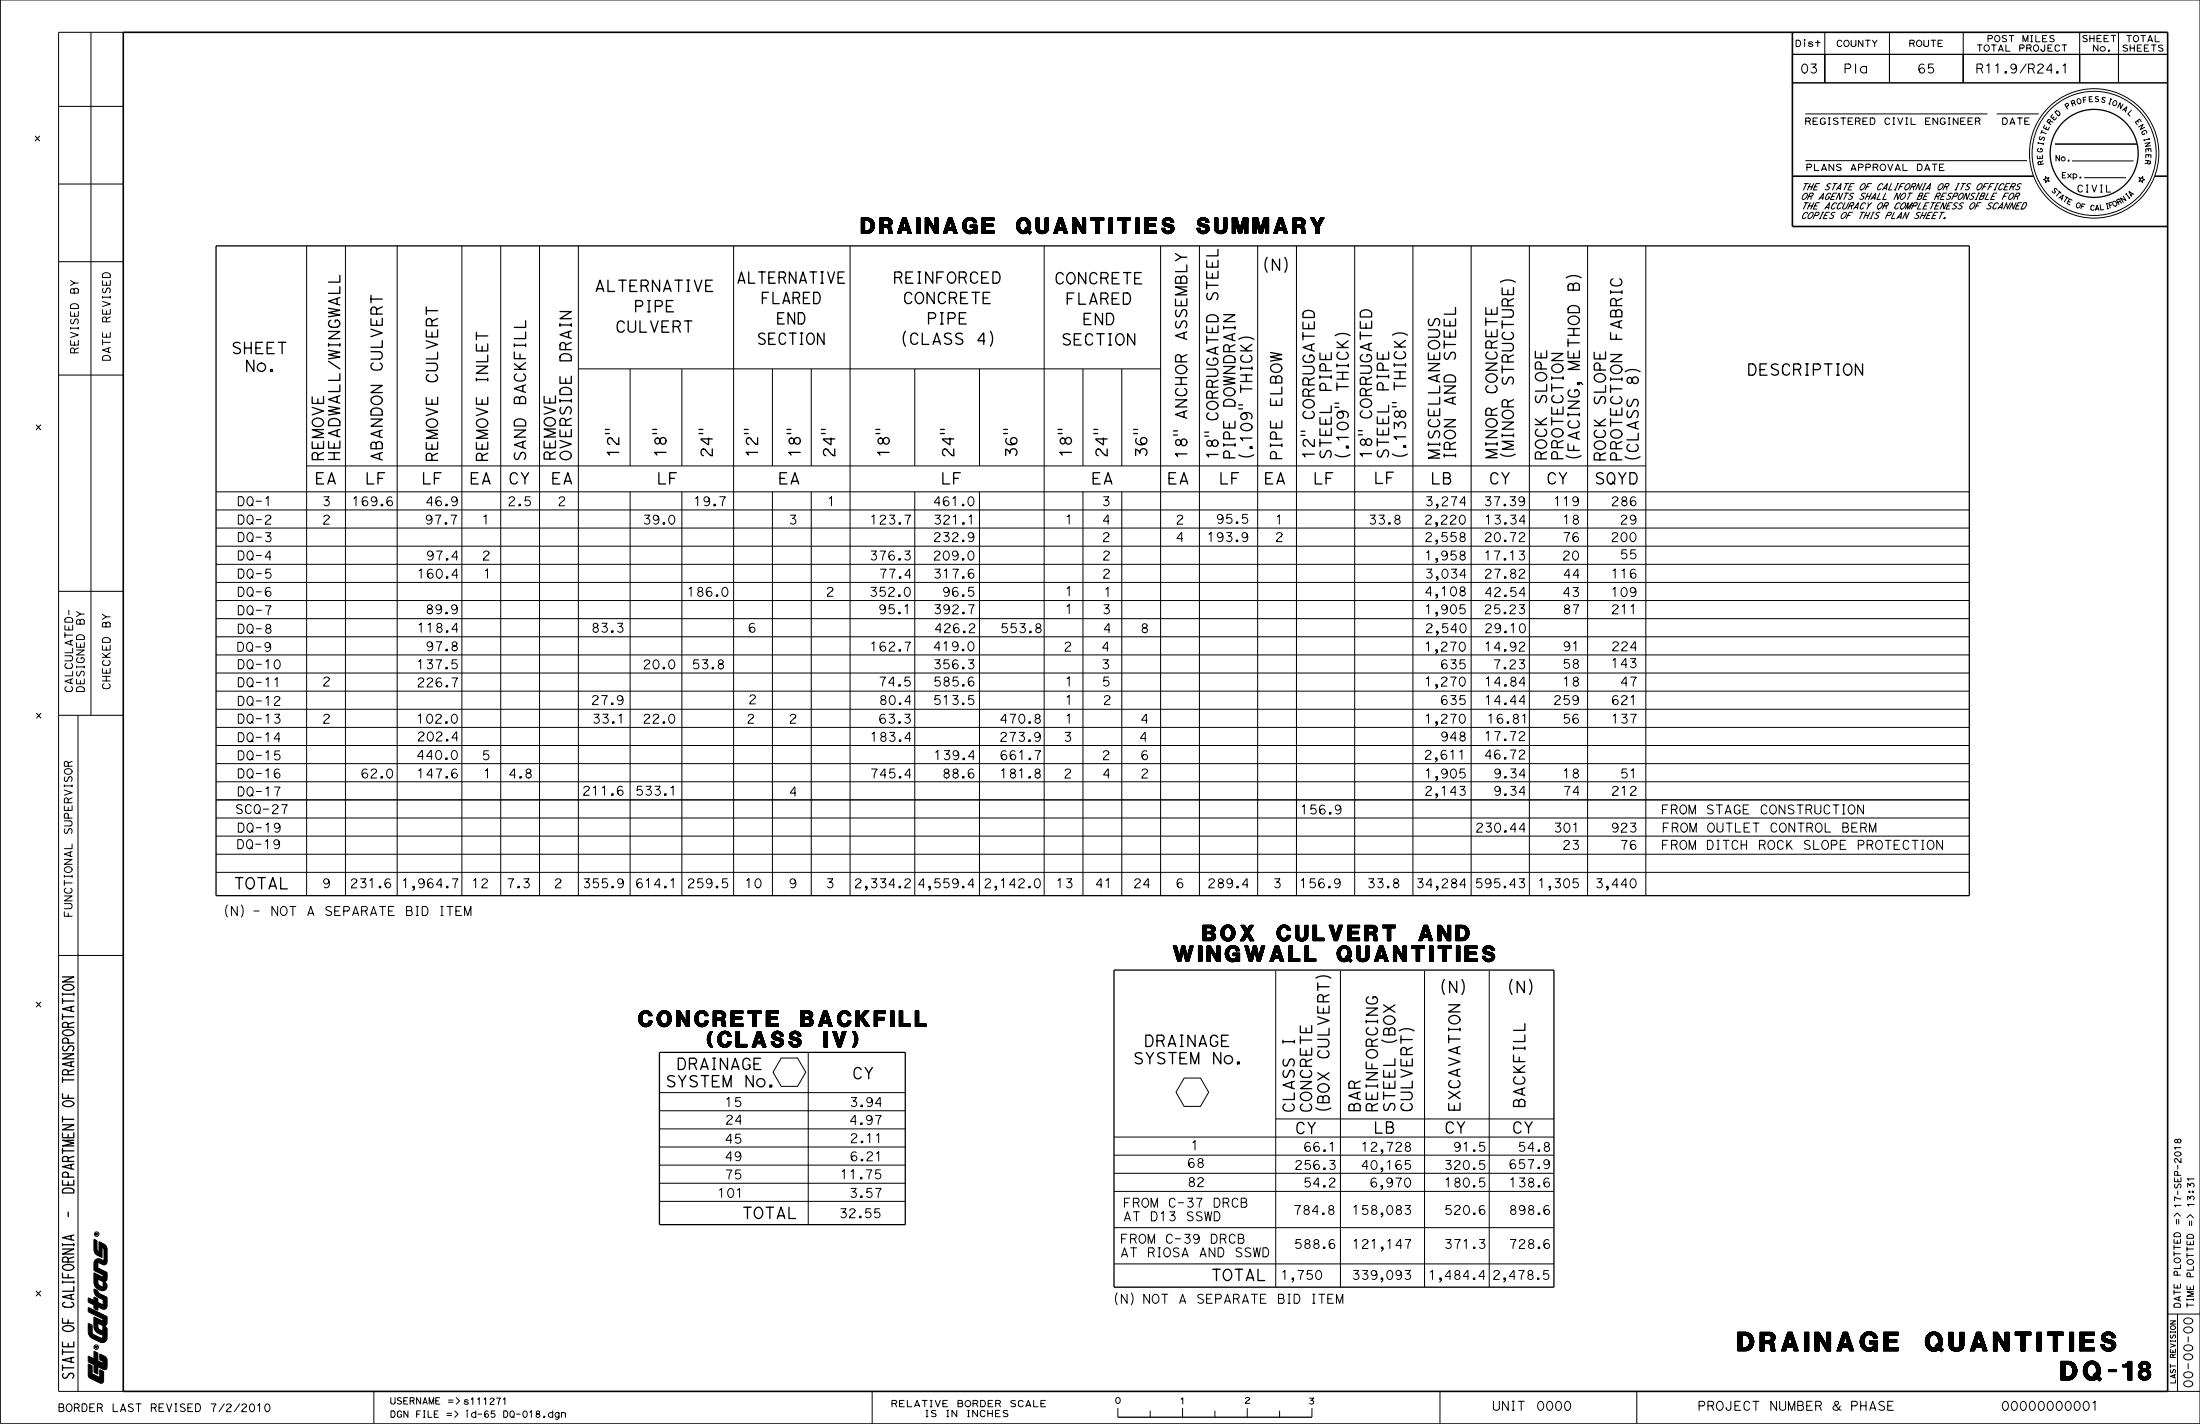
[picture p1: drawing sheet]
<svg xmlns="http://www.w3.org/2000/svg" width="432mm" height="279mm" viewBox="0 0 432 279" stroke-linecap="round" stroke-linejoin="round" font-family="sans-serif">
<g fill="none" stroke="#000" stroke-width=".25">
<path d="M42.4 48.2h344.1v127.5h-344.1zM248.7 50.5a2.77 2.77 0 0 0 0 2.9M251.1 50.8v2.3l-1.4-2.3v2.3M252.2 50.5a2.77 2.77 0 0 1 0 2.9M294.5 55.4a2.77 2.77 0 0 1 2.9 0M307.4 54.5a2.77 2.77 0 0 1 2.9 0M177.7 65a2.77 2.77 0 0 0 0 2.9M194.4 65a2.77 2.77 0 0 1 0 2.9M243.1 79.4h.8M243.1 66.6a2.85 2.85 0 0 1 3 0M262 79.1h.8M262 79.9h.8"/>
<path d="M262 65.8a2.77 2.77 0 0 1 3 0M273.3 79h.7M273.3 79.8h.7M273.3 65.7a2.77 2.77 0 0 1 2.9 0M319 72.9a2.77 2.77 0 0 1 2.9 0M118.8 84.3h.8M118.8 85.1h.8M128.1 84.3h.8M128.1 85.1h.8M137.2 84.3h.8M137.2 85.1h.8M146.1 84.3h.7"/>
<path d="M146.1 85.1h.7M154.5 84.3h.7M154.5 85.1h.7M161.2 84.3h.8M161.2 85.1h.8M171.9 84.3h.8M171.9 85.1h.8M184.6 84.3h.7M184.6 85.1h.7M197 84.3h.8M197 85.1h.8M207.7 84.3h.7"/>
<path d="M207.7 85.1h.7M214.7 84.3h.8M214.7 85.1h.8M222.5 84.3h.8M222.5 85.1h.8M230.3 84.6h.8M230.3 85.4h.8M236.5 84.8h.7M236.5 85.6h.7M240.2 87.3h2.2M240.2 87v.6M241.3 89.8v-.8a.56 .56 0 0 0-.6-.5 .56 .56 0 0 0-.5 .5v.8h2.2"/>
<path d="M241.3 86.1v-.9a.56 .56 0 0 0-.6-.5 .56 .56 0 0 0-.5 .5v.9h2.2M241.3 83.1v.9M242.4 87v.6M242.4 82.6v1.4h-2.2v-1.3M243.1 80.2h.8M243.1 89.2a2.85 2.85 0 0 0 3 0M255.4 84.6h.7M255.4 85.4h.7M262 89.2a2.77 2.77 0 0 0 3 0M266.6 84.5h.8M266.6 85.3h.8M273.3 89.1a2.77 2.77 0 0 0 2.9 0"/>
<path d="M294.5 89.1a2.77 2.77 0 0 0 2.9 0M297.1 86.6h-2.3l2.3 .8-2.3 .8h2.3M307.4 89.4a2.77 2.77 0 0 0 2.9 0M319 89.6a2.77 2.77 0 0 0 2.9 0M12.3 194.9v.4M12.3 195.9v1M12.3 199v1M12.3 199.5h2.2M12.3 196.4h2.2M12.3 195.1h2.2M12.3 191.7h2.2l-2.2 1h2.2M12.4 193.5l.2-.2a1.4 1.4 0 0 1 1.9 .4 1.37 1.37 0 0 1-2.2 .1z"/>
<path d="M13.9 197.6v.8M14.5 194.9v.4M14.5 197.4l-2.2 .6 2.2 .5M218.6 190.3h86.4v62.3h-86.4zM258.3 191.9a2.77 2.77 0 0 1 2.9 0M283.5 192.2a2.77 2.77 0 0 0 0 2.9M285.9 192.5v2.3l-1.4-2.3v2.3M287 192.2a2.77 2.77 0 0 1 0 2.9M296.8 192.2a2.77 2.77 0 0 0 0 2.9M299.2 192.5v2.3l-1.4-2.3v2.3M300.2 192.2a2.77 2.77 0 0 1 0 2.9M12.3 214.6v.9h2.2"/>
<path d="M12.3 211.4v1M12.3 219.1v1M12.3 219.6h2.2M12.3 211.9h2.2M12.3 206.8h2.2l-2.2 1h2.2M12.4 216.3l.2-.2a1.4 1.4 0 0 1 1.9 .5 1.37 1.37 0 0 1-2.2 0zM12.4 202.4l.2-.2a1.4 1.4 0 0 1 1.9 .4 1.37 1.37 0 0 1-2.2 .1zM12.4 205.3a.53 .53 0 0 0 .2 .9 .53 .53 0 0 0 .7-.5 .57 .57 0 0 1 .8-.5 .57 .57 0 0 1 .1 1M13.4 210.2a.61 .61 0 0 0-.6-.3 .61 .61 0 0 0-.5 .3v.7h2.2M13.4 200.9a.61 .61 0 0 0-.6-.3 .61 .61 0 0 0-.5 .3v.7h2.2M13.4 214.9v.6M13.4 204.6v-.6a.62 .62 0 0 0-.6-.3 .62 .62 0 0 0-.5 .3v.6h2.2"/>
<path d="M13.9 208.4v.8M14.5 208.3l-2.2 .5 2.2 .5M14.5 209.9l-1.1 .3v.7M14.5 200.6l-1.1 .3v.7M129.4 206.5h48.3v33.8h-48.3zM258.3 217.4a2.77 2.77 0 0 0 2.9 0M271.2 204.1a2.77 2.77 0 0 0 2.9 0M274.6 202.3a2.77 2.77 0 0 1 2.9 0M12.3 225.3v1M12.3 225.8h2.2M12.3 220.7h2.2l-2.2 1h2.2M12.3 233.4a1.65 1.65 0 0 1 2.2 .2v.5h-2.2z"/>
<path d="M13.4 227.2a.61 .61 0 0 0-.6-.3 .61 .61 0 0 0-.5 .3v.7h2.2M13.4 237.8v.9M13.4 222.6v.6M13.4 231.9v.6M13.4 231v-.7a.62 .62 0 0 0-.6-.3 .62 .62 0 0 0-.5 .3v.7h2.2M13.9 228.5v.8M14.5 231.5v1h-2.2v-.9M14.5 228.4l-2.2 .5 2.2 .5M14.5 222.3v.9h-2.2v-.9M14.5 226.9l-1.1 .3v.7M14.5 223.7h-2.2l2.2 .6-2.2 .5h2.2M12.3 258.7v.9h2.2"/>
<path d="M12.3 249.8v.9h2.2M12.3 244v.4M12.3 251.4v.4M12.3 251.6h2.2M12.3 244.2h2.2M12.3 245.1h2.2l-2.2 1h2.2M12.4 248.4l.2-.2a1.4 1.4 0 0 1 1.9 .5 1.37 1.37 0 0 1-2.2 0zM12.7 255.5a.5 .5 0 0 0-.4 .7 .5 .5 0 0 0 .7 .3 1.13 1.13 0 0 0 1.5-.5l-.2-.3-.2-.2M13.4 247a.61 .61 0 0 0-.6-.4 .61 .61 0 0 0-.5 .4v.6h2.2M13.4 250.1v.6M13.4 259v.6M13.9 242.5v.7"/>
<path d="M13.9 254.1v.7M14.5 252.4v1h-2.2M14.5 244v.4M14.5 251.4v.4M14.5 253.9l-2.2 .6 2.2 .5M14.5 242.3l-2.2 .5 2.2 .6M14.5 246.6l-1.1 .4v.6M12.3 264.8v1M12.3 267.9v1M12.3 268.4h2.2M12.3 265.3h2.2M12.4 260.4l.2-.2a1.4 1.4 0 0 1 1.9 .5 1.37 1.37 0 0 1-2.2 0z"/>
<path d="M12.4 269.5a.53 .53 0 0 0 .2 .9 .53 .53 0 0 0 .7-.5 .57 .57 0 0 1 .8-.5 .57 .57 0 0 1 .1 1M13.4 263.6v.6M13.9 266.4v.8M14.5 266.3l-2.2 .5 2.2 .5M14.5 263.3v.9h-2.2v-.9M17.4 266.3v.8M17.4 267.8v2M18 268.1v1.6M18.6 265.3v3.9M19.1 265.6v3.8M19.7 265.9v.8M19.7 268.9v1.6"/>
<path d="M20.8 266.8l-.1 1.5M219.4 278.1h38.1"/>
<circle cx="411" cy="30.1" r="8.6"/>
</g>
<g fill="none" stroke="#000" stroke-width=".2">
<path d="M.1 0h431.7v279.3h-431.7zM17.9 6.3v134M24.2 6.3h-12.7v266.7h12.7M354.2 8.2v.9M358.2 6.3v10M370.9 6.3v10M385.3 6.3v10M408.2 6.3v10M415.8 6.3v10M425.4 10.7h-73.6v5.6h73.7M11.5 20.9h12.7M11.5 36.1h12.7"/>
<path d="M354.3 22.4h35.8M354.3 31.5h43.5M391.9 22.4h8.2M401.5 34.6l.2 .4 .5-.2-.3 .4 .3 .4-.4-.1-.3 .3v-.4l-.5-.2 .5-.1zM403.3 28.3h16.1M406.7 31.6h12.1M409.1 34.9h8.2M419.8 34.8l.5 .2 .3-.4-.1 .5 .5 .2-.5 .1v.4l-.2-.3-.5 .1 .3-.4zM11.5 51.3h12.7M60.2 48.2v127.5M67.8 48.2v127.5M78 48.2v127.5"/>
<path d="M90.7 48.2v127.5M98.3 48.2v127.5M105.9 48.2v127.5M113.5 48.2v127.5M144 48.2v127.5M166.8 48.2v127.5M204.9 48.2v127.5M227.8 48.2v127.5M235.4 48.2v127.5M246.8 48.2v127.5M254.5 48.2v127.5M265.9 48.2v127.5"/>
<path d="M277.3 48.2v127.5M288.7 48.2v127.5M300.2 48.2v127.5M311.6 48.2v127.5M323 48.2v127.5M11.5 73.6h12.7M113.5 72.4h114.3M123.7 72.4v19M133.8 72.4v19M151.6 72.4v19M159.2 72.4v19M179.5 72.4v19"/>
<path d="M192.2 72.4v19M212.6 72.4v19M220.2 72.4v19M42.4 96.5h344.1M60.2 91.4h262.8M123.7 96.5v79.2M133.8 96.5v79.2M151.6 96.5v79.2M159.2 96.5v79.2M179.5 96.5v79.2M192.2 96.5v79.2M212.6 96.5v79.2"/>
<path d="M220.2 96.5v79.2M11.5 116h12.7M42.4 103.6h344.1M42.4 107.2h344.1M42.4 110.7h344.1M42.4 114.3h344.1M42.4 117.8h344.1M42.4 100.1h344.1M42.4 121.4h344.1M42.4 124.9h344.1M42.4 128.5h344.1M42.4 132.1h344.1"/>
<path d="M42.4 135.6h344.1M42.4 139.2h344.1M11.5 140.3h12.7M15.3 140.3v132.7M42.4 142.7h344.1M42.4 146.3h344.1M42.4 149.8h344.1M42.4 153.4h344.1M42.4 156.9h344.1M42.4 160.5h344.1M42.4 164.1h344.1M42.4 167.6h344.1"/>
<path d="M42.4 171.2h344.1M44.6 177.6a2.22 2.22 0 0 0 0 2.3M47.4 177.6a2.22 2.22 0 0 1 0 2.3M11.5 187.5h12.7M250.4 190.5v62.1M263.1 190.5v62.1M279.6 190.5v62.1M292.3 190.5v62.1M129.4 214.4h48.3M129.4 217.9h48.3M153.3 207.6h3.2l1.6 2.8-1.6 2.8h-3.2l-1.6-2.8zM158.6 206.5v33.8"/>
<path d="M232.4 211.5h3.2l1.6 2.8-1.6 2.8h-3.2l-1.6-2.8zM250.4 219.5h54.6M129.4 221.5h48.3M129.4 225.1h48.3M129.4 228.6h48.3M129.4 232.2h48.3M129.4 235.7h48.3M218.6 223.1h86.4M218.6 226.7h86.4M218.6 230.2h86.4M218.6 233.8h86.4M426.7 238.6l.6-.6 .7 .6"/>
<path d="M429.2 238.9l.7-.6 .6 .6M18.4 249.7l.8 1.3M18.4 249.3l1.8 .9M18.4 249.7l1.5 .8 .3-.1v-.2M18.4 249.7v1.9a1.69 1.69 0 0 0 2.2 1.5l.4-.4v-.4M18.4 255.2l-1.1-.6v.9l1.1 .5M18.4 255.2v-.7l.8 .3v.8M18.4 256v.7l.8 .4v-.7M18.4 255.2l.8 1.2M19.2 253.3l-.8-.4a1.6 1.6 0 0 0 .9 1.6l.9 .5M19.2 251l.1 .9 .8 .6 .1-.1v-.9M19.2 253.3l.4 .5 1.4 .7"/>
<path d="M19.2 255.6l.8 .3 .2-.1M19.2 255.6l-.8 .4M19.2 248.8l-.8 .5M19.2 251l1.4 .6 .4 .7M19.2 248.8l1.8 .9M19.4 245.6l-.2-.2-.2-.3v-1.7l-.6-.3v2.1a1.2 1.2 0 0 0 .7 1.1l.9 .4M19.4 243.6v2M19.4 245.6l.6 1.1M19.4 243.6l.6 1.2M19.4 243.6a1.78 1.78 0 0 1 1.6 1.5v2.7l-.3 .3-.3 .1-1.1-.5-.1 1.1M20 244.8l.3 .1 .1 .4v1.9l-.2 .1a1.13 1.13 0 0 0-1.6 0l-.2 .6v1.4M20 244.8v1.9"/>
<path d="M20.2 258.8v.2l-.3 .1-1.5-.7v1.8a1.78 1.78 0 0 0 1.8 1.7v.5l-.4 .2-1.4-.7-.3-.5M20.2 255v.8M20.4 252v.1M20.4 250.1v.2M20.7 252.3v.1M20.9 252.3v.1M21 258.3l-3.7-1.8v.9l2.9 1.4M21 258.3l-.8 .5M21 249.7l-.8 .5M21 254.5l-.8 .5M21 258.3v1.4l-.5 .4h-.3M21 254.5v1.8l-.1 .4-.6 .2-1.1-.5"/>
<path d="M21 249.7v1.4l-.5 .4-.3-.1M218.6 240.9h86.4M218.6 248h86.4M219.3 253.7a2.22 2.22 0 0 0 0 2.3M222 253.7a2.22 2.22 0 0 1 0 2.3M425.4 257.8h6.4M427.4 257.8v15.2M17.3 266.1l1.1 .5v-1.5l.8 .4v1.5l1 .5v-.4l-.6-.3v-1.1l1 .5 .4 .4v.2l-.1 1.8-.4 .2-1.3-.7v1.5l-.8-.4v-1.4l-1.1-.6zM18.1 269.5v-1.5l-.8-.4v2.2l.2 .5 2.3 1.1 .3-.1 .2-.4M19.6 270.2v-1.5l.7 .4v1.8M20.2 260.1v.8l-.3 .2a.83 .83 0 0 1-.7-.8M20.6 260.3l-1.4-.7v.7"/>
<path d="M20.6 260.3l.4 .4v1.8a.94 .94 0 0 1-1.3 .8l-1.5-.7a1.5 1.5 0 0 1-.9-1.3v-1.7l.8 .4v1.4M20.6 260.3l.4 .6M20.7 268.3l-.2 .2M73.4 273.1v6.2M91.7 277.2v.9M171.2 273v6.3M219.4 276.3v1.8M225.8 276.8v1.3M232.1 276.3v1.8M238.4 276.8v1.3M244.8 276.3v1.8M251.1 276.8v1.3"/>
<path d="M257.5 276.3v1.8M282.6 273v6.3M321.3 273v6.3M425.4 273h6.4"/>
<circle cx="354.2" cy="7.8" r=".09"/>
<circle cx="411" cy="30.1" r="12.7"/>
<circle cx="411" cy="30.1" r="12.2"/>
<circle cx="19" cy="242.1" r=".44"/>
<circle cx="18.9" cy="264.3" r=".44"/>
<circle cx="91.7" cy="276.8" r=".09"/>
</g>
<g fill="none" stroke="#000" stroke-width=".32">
<path d="M24.2 6.3h401.2v266.7h-401.2zM351.8 6.3v38.1h73.6M351.8 34.6h47.3M422.9 34.6h2.5M17.4 256.9l3.3 1.6v1l-.1 .3h-.3l-1.4-.7M17.4 257.1l3.1 1.5v.9l-.1 .2-1.5-.8M17.4 255l3.3 1.6M17.4 255.2l3.2 1.5M17.6 259.9v1.4a1.21 1.21 0 0 0 .7 1l1.5 .8 .6-.1 .3-.5v-1.6l-.2-.3-.2-.1M17.8 260v1.3a1.03 1.03 0 0 0 .6 .9l1.5 .7h.4l.2-.4v-1.6l-.2-.2M18.6 253.1l.5 .2 .4 .6 1.4 .7v1.7l-.1 .3-.3 .2-1.4-.6v.7l-.5-.2v-.7l-1.2-.6v-.6l1.2 .6v-.7l.5 .2v.7l1 .5 .3-.3v-.9a2.04 2.04 0 0 1-1.8-1.7zM18.7 243.4v1.8a.96 .96 0 0 0 .5 .9l.7 .3"/>
<path d="M18.7 258.7v1.5a1.38 1.38 0 0 0 1.6 1.3M18.7 253.2a1.2 1.2 0 0 0 .7 1.1l1.1 .5v1.7M18.7 254.8v1.9M18.7 251.6a1.42 1.42 0 0 0 1.7 1.3l.3-.5M18.8 243.5v2a1.36 1.36 0 0 0 1.1 .8M18.9 245.2l.2 .5 .8 .5M18.9 258.8v1.4a1.16 1.16 0 0 0 1.4 1.1M18.9 253.3l.4 .7 1.4 .7v1.9M18.9 254.8v2M18.9 251.6a1.16 1.16 0 0 0 1.6 1v-.3M19.4 247.6l1 .5 .4-.2 .1-2.8a1.42 1.42 0 0 0-1.3-1.3v2a.79 .79 0 0 1-.7-.7v-1.6l-.3-.2v1.9a1.41 1.41 0 0 0 1.3 1.3v-1.9a.79 .79 0 0 1 .7 .7v1.9l-.2 .2h-.2a1.1 1.1 0 0 0-1.3-.2l-.3 .4v1.6l1.8 .9M19.4 247.6h-.1l-.2 .2v1.1l1.8 .9v1.1l-.1 .3-.4 .1-1.3-.5v.9a.99 .99 0 0 0 1.2 .8l.1-.8 .3 .2 .2 .4"/>
<path d="M19.6 244.3l.9 .5 .2 .5M19.6 244.1l1 .6 .2 .6M19.6 244.1l1 .5M19.6 244l1.1 .5M19.7 244.3v1.8M19.8 244.4v1.7M20.3 247.9l-.8-.4a.41 .41 0 0 0-.6 .4v1.1l1.8 .9v1l-.1 .2h-.3l-1.4-.6v1.2M20.4 244.4l.3 .4 .2 .5M20.4 250.3a.34 .34 0 0 1-.5 .3l-1.3-.7v1.7a1.57 1.57 0 0 0 1.9 1.4l.4-.6M20.4 251.9l.3 .4M20.4 252.1l.1 .2M20.5 258.9l-.2 .4-.5 .1"/>
<path d="M20.5 255.8l-.2 .4h-.4M20.5 250.3l-.2 .4h-.5M20.5 247.6l-.1 .1-1-.4-.4 .1-.2 .3-.1 1.4 1.8 .9v.9l-.1 .1-1.7-.8v1.5M20.7 258.9a.67 .67 0 0 1-1 .6M20.7 245.1v2.5M20.7 255.8l-.3 .5-.6 .1M20.7 250.3a.67 .67 0 0 1-1 .6M20.7 247.6l-.1 .2-.3 .1M20.7 247.2l-.2 .4h-.4M20.8 245.1v2.5M17.4 266.8l3.2 1.6M17.4 269.8l.3 .5"/>
<path d="M17.4 266.4l3 1.5v-1l-.7-.3M17.4 267.8l.6 .3M17.4 267.1l1.2 .6M17.4 266.3l1.2 .5M17.4 267l3.1 1.5 .2-.2M17.6 267.9l.1 2.2 2.1 1M17.6 270l2.3 1.1M17.7 267.9v2l2.3 1.1v-1.9M17.7 270.3l2 1a.35 .35 0 0 0 .5-.4M17.8 268v1.8l2 .9v-1.7M18 269.7l1.7 .8M18 269.6l1.7 .8"/>
<path d="M18.6 265.3l.5 .3M18.6 269.2l.5 .2M18.7 265.4v3.8M18.8 265.4v3.9M19 265.5v3.8M19.1 267.1l1.3 .6M19.7 266l.9 .5 .2 .3M19.7 265.9l.8 .4M19.7 266.7l.7 .3M19.7 266.4l.8 .4v1.3l-3.1-1.5M19.7 266.1l1 .5M19.7 266.3l.9 .4v1.6l-3.2-1.6"/>
<path d="M19.7 268.9l.5 .3v1.7M20.1 269.1v1.9M20.1 270.9l-.1 .2h-.3M20.3 260.9a.31 .31 0 0 1-.4 .3 .95 .95 0 0 1-.8-.9v-.9l1.3 .6 .4-.2 .1-1.4-3.5-1.7v.6l2.9 1.4a.39 .39 0 0 1 0 .4 .39 .39 0 0 1-.5 .1l-1.2-.6v1.6a1.58 1.58 0 0 0 1.7 1.5M20.5 262.3l-.3 .5h-.5M20.5 260.4l-.2-.1v2a.41 .41 0 0 1-.6 .4l-1.6-.9-.1-.4v-1.3l-.6-.3a2.46 2.46 0 0 0 .5 2.5l1.8 .9a.81 .81 0 0 0 1.2-.7v-1.6l-.3-.5M20.5 266.3l.4 .5v1.5a.32 .32 0 0 1-.5 .3l-1.3-.7"/>
</g>
<g font-size="3.7">
<text x="341.1" y="265.1">DRAINAGE QUANTITIES</text>
<text x="404.5" y="270.8">DQ-18</text>
</g>
<g font-size="3">
<text x="169.1" y="45.8">DRAINAGE QUANTITIES SUMMARY</text>
<text x="236.1" y="184.6">BOX CULVERT AND</text>
<text x="230.3" y="188.6">WINGWALL QUANTITIES</text>
<text x="125.3" y="201.4">CONCRETE BACKFILL</text>
<text x="138.8" y="205.4">(CLASS IV)</text>
</g>
<g font-size="2.2">
<text x="116.6" y="57.2">ALTERNATIVE</text>
<text x="144.5" y="55.6">ALTERNATIVE</text>
<text x="149.3" y="59.6">FLARED</text>
<text x="175.2" y="55.6">REINFORCED</text>
<text x="177.2" y="59.6">CONCRETE</text>
<text x="206.9" y="55.7">CONCRETE</text>
<text x="209.1" y="59.7">FLARED</text>
<text x="232.9" y="56" transform="rotate(-90 232.9 56)">BLY</text>
<text x="239.1" y="59.2" transform="rotate(-90 239.1 59.2)">STEEL</text>
<text x="310" y="57.3" transform="rotate(-90 310 57.3)">B)</text>
<text x="120.7" y="65.2">CULVERT</text>
<text x="124.4" y="61.2">PIPE</text>
<text x="152.3" y="63.6">END</text>
<text x="181.8" y="63.6">PIPE</text>
<text x="212.4" y="63.7">END</text>
<text x="45.4" y="69.4">SHEET</text>
<text x="95.7" y="71.4" transform="rotate(-90 95.7 71.4)">LET</text>
<text x="112.1" y="71.2" transform="rotate(-90 112.1 71.2)">DRAIN</text>
<text x="148.5" y="67.6">SECTION</text>
<text x="176.7" y="67.6">(CLASS 4)</text>
<text x="208.2" y="67.7">SECTION</text>
<text x="232.9" y="67" transform="rotate(-90 232.9 67)">ASSEM</text>
<text x="282.6" y="70.9" transform="rotate(-90 282.6 70.9)">EOUS</text>
<text x="285.7" y="70.9" transform="rotate(-90 285.7 70.9)">STEEL</text>
<text x="293.8" y="70.9" transform="rotate(-90 293.8 70.9)">CRETE</text>
<text x="310" y="70.6" transform="rotate(-90 310 70.6)">ETHOD</text>
<text x="318.3" y="67" transform="rotate(-90 318.3 67)">FABRIC</text>
<text x="48" y="72.9">No.</text>
<text x="75" y="73" transform="rotate(-90 75 73)">CULVERT</text>
<text x="85.9" y="75.3" transform="rotate(-90 85.9 75.3)">CULVERT</text>
<text x="95.7" y="75.3" transform="rotate(-90 95.7 75.3)">IN</text>
<text x="261.3" y="77" transform="rotate(-90 261.3 77)">PIPE</text>
<text x="264.6" y="72.5" transform="rotate(-90 264.6 72.5)">ICK)</text>
<text x="272.5" y="76.9" transform="rotate(-90 272.5 76.9)">PIPE</text>
<text x="293.8" y="77.5" transform="rotate(-90 293.8 77.5)">CON</text>
<text x="297.1" y="75.8" transform="rotate(-90 297.1 75.8)">STRUCTURE)</text>
<text x="321.5" y="75.8" transform="rotate(-90 321.5 75.8)">8)</text>
<text x="342.8" y="73.6">DESCRIPTION</text>
<text x="63.5" y="84" transform="rotate(-90 63.5 84)">OVE</text>
<text x="103.2" y="79.6" transform="rotate(-90 103.2 79.6)">BACKFILL</text>
<text x="109" y="83.9" transform="rotate(-90 109 83.9)">OVE</text>
<text x="232.9" y="78" transform="rotate(-90 232.9 78)">CHOR</text>
<text x="242.4" y="80.1" transform="rotate(-90 242.4 80.1)">DOWNDRAIN</text>
<text x="251.6" y="79.9" transform="rotate(-90 251.6 79.9)">ELBOW</text>
<text x="285.7" y="79.7" transform="rotate(-90 285.7 79.7)">AND</text>
<text x="303.6" y="79.4" transform="rotate(-90 303.6 79.4)">SLOPE</text>
<text x="315.1" y="79.6" transform="rotate(-90 315.1 79.6)">SLOPE</text>
<text x="85.9" y="84.1" transform="rotate(-90 85.9 84.1)">OVE</text>
<text x="95.7" y="84.1" transform="rotate(-90 95.7 84.1)">OVE</text>
<text x="121.4" y="89.9" transform="rotate(-90 121.4 89.9)">12&quot;</text>
<text x="130.7" y="89.9" transform="rotate(-90 130.7 89.9)">18&quot;</text>
<text x="139.8" y="89.9" transform="rotate(-90 139.8 89.9)">24&quot;</text>
<text x="148.7" y="89.9" transform="rotate(-90 148.7 89.9)">12&quot;</text>
<text x="157.1" y="89.9" transform="rotate(-90 157.1 89.9)">18&quot;</text>
<text x="163.8" y="89.9" transform="rotate(-90 163.8 89.9)">24&quot;</text>
<text x="174.5" y="89.9" transform="rotate(-90 174.5 89.9)">18&quot;</text>
<text x="187.2" y="89.9" transform="rotate(-90 187.2 89.9)">24&quot;</text>
<text x="199.6" y="89.9" transform="rotate(-90 199.6 89.9)">36&quot;</text>
<text x="210.3" y="89.9" transform="rotate(-90 210.3 89.9)">18&quot;</text>
<text x="217.3" y="89.9" transform="rotate(-90 217.3 89.9)">24&quot;</text>
<text x="225.1" y="89.9" transform="rotate(-90 225.1 89.9)">36&quot;</text>
<text x="282.6" y="88" transform="rotate(-90 282.6 88)">ISCELLAN</text>
<text x="293.8" y="87.9" transform="rotate(-90 293.8 87.9)">INOR</text>
<text x="297.1" y="86.3" transform="rotate(-90 297.1 86.3)">INOR</text>
<text x="61.8" y="95">EA</text>
<text x="63.5" y="90.6" transform="rotate(-90 63.5 90.6)">REM</text>
<text x="66.7" y="90.6" transform="rotate(-90 66.7 90.6)">HEADWALL/WINGWALL</text>
<text x="71.6" y="95">LF</text>
<text x="75" y="90.6" transform="rotate(-90 75 90.6)">ABANDON</text>
<text x="82.7" y="95">LF</text>
<text x="85.9" y="90.7" transform="rotate(-90 85.9 90.7)">REM</text>
<text x="92.1" y="95">EA</text>
<text x="95.7" y="90.7" transform="rotate(-90 95.7 90.7)">REM</text>
<text x="99.7" y="95">CY</text>
<text x="103.2" y="90.6" transform="rotate(-90 103.2 90.6)">SAND</text>
<text x="108.1" y="95">EA</text>
<text x="109" y="90.5" transform="rotate(-90 109 90.5)">REM</text>
<text x="112.1" y="90.5" transform="rotate(-90 112.1 90.5)">OVERSIDE</text>
<text x="128.8" y="95">LF</text>
<text x="152.7" y="95">EA</text>
<text x="184.6" y="95">LF</text>
<text x="214.2" y="95">EA</text>
<text x="229.1" y="95">EA</text>
<text x="232.9" y="90.2" transform="rotate(-90 232.9 90.2)">18&quot; AN</text>
<text x="239.1" y="90.2" transform="rotate(-90 239.1 90.2)">18&quot; CORRUGATED</text>
<text x="239.2" y="95">LF</text>
<text x="245.7" y="90.2" transform="rotate(-90 245.7 90.2)">(.109&quot; THICK)</text>
<text x="248" y="95">EA</text>
<text x="251.6" y="90.4" transform="rotate(-90 251.6 90.4)">PIPE</text>
<text x="257.7" y="95">LF</text>
<text x="258" y="90.2" transform="rotate(-90 258 90.2)">12&quot; CORRUGATED</text>
<text x="261.3" y="90.2" transform="rotate(-90 261.3 90.2)">STEEL</text>
<text x="264.6" y="90.2" transform="rotate(-90 264.6 90.2)">(.109&quot; TH</text>
<text x="269.2" y="90.1" transform="rotate(-90 269.2 90.1)">18&quot; CORRUGATED</text>
<text x="269.6" y="94.9">LF</text>
<text x="272.5" y="90.1" transform="rotate(-90 272.5 90.1)">STEEL</text>
<text x="275.9" y="90.1" transform="rotate(-90 275.9 90.1)">(.138&quot; THICK)</text>
<text x="280.7" y="95">LB</text>
<text x="282.6" y="90.2" transform="rotate(-90 282.6 90.2)">M</text>
<text x="285.7" y="90.2" transform="rotate(-90 285.7 90.2)">IRON</text>
<text x="292.2" y="95">CY</text>
<text x="293.8" y="90.1" transform="rotate(-90 293.8 90.1)">M</text>
<text x="303.5" y="95">CY</text>
<text x="303.6" y="90.4" transform="rotate(-90 303.6 90.4)">ROCK</text>
<text x="306.8" y="90.4" transform="rotate(-90 306.8 90.4)">PROTECTION</text>
<text x="310" y="90.4" transform="rotate(-90 310 90.4)">(FACING, M</text>
<text x="312.9" y="95">SQYD</text>
<text x="315.1" y="90.6" transform="rotate(-90 315.1 90.6)">ROCK</text>
<text x="318.3" y="90.6" transform="rotate(-90 318.3 90.6)">PROTECTION</text>
<text x="321.5" y="90.6" transform="rotate(-90 321.5 90.6)">(CLASS</text>
<text x="45.8" y="174.4">TOTAL</text>
<text x="270.4" y="197.4" transform="rotate(-90 270.4 197.4)">G</text>
<text x="132.7" y="209.8">DRAINAGE</text>
<text x="222.4" y="208.7">SYSTEM No.</text>
<text x="224.5" y="205.3">DRAINAGE</text>
<text x="254" y="205.2" transform="rotate(-90 254 205.2)">I</text>
<text x="260.9" y="208" transform="rotate(-90 260.9 208)">CULVERT)</text>
<text x="273.8" y="205.1" transform="rotate(-90 273.8 205.1)">(BOX</text>
<text x="130.6" y="213.3">SYSTEM No.</text>
<text x="167.2" y="211.7">CY</text>
<text x="257.4" y="211.8" transform="rotate(-90 257.4 211.8)">CRETE</text>
<text x="270.4" y="210.1" transform="rotate(-90 270.4 210.1)">FORCIN</text>
<text x="254" y="218.4" transform="rotate(-90 254 218.4)">CLASS</text>
<text x="257.4" y="218.4" transform="rotate(-90 257.4 218.4)">CON</text>
<text x="260.9" y="218.4" transform="rotate(-90 260.9 218.4)">(BOX</text>
<text x="267" y="218.3" transform="rotate(-90 267 218.3)">BAR</text>
<text x="270.4" y="218.3" transform="rotate(-90 270.4 218.3)">REIN</text>
<text x="273.8" y="218.3" transform="rotate(-90 273.8 218.3)">STEEL</text>
<text x="277.2" y="218.3" transform="rotate(-90 277.2 218.3)">CULVERT)</text>
<text x="286.6" y="218.2" transform="rotate(-90 286.6 218.2)">EXCAVATION</text>
<text x="299.3" y="217.5" transform="rotate(-90 299.3 217.5)">BACKFILL</text>
<text x="254.1" y="222.4">CY</text>
<text x="269.5" y="222.3">LB</text>
<text x="283.4" y="222.3">CY</text>
<text x="296.7" y="222.3">CY</text>
<text x="145.6" y="239.1">TOTAL</text>
<text x="237.6" y="251.3">TOTAL</text>
</g>
<g font-size="1.8">
<text x="353.3" y="14.3">03</text>
<text x="361.8" y="14.3">Pla</text>
<text x="376.3" y="14.3">65</text>
<text x="387.7" y="14.3">R11.9/R24.1</text>
<text x="46.5" y="99.2">DQ-1</text>
<text x="63.2" y="99.2">3</text>
<text x="69" y="99.2">169.6</text>
<text x="83.4" y="99.2">46.9</text>
<text x="99.6" y="99.2">2.5</text>
<text x="109.4" y="99.2">2</text>
<text x="136.1" y="99.2">19.7</text>
<text x="162.3" y="99.2">1</text>
<text x="183.1" y="99.2">461.0</text>
<text x="216.2" y="99.2">3</text>
<text x="279.6" y="99.2">3,274</text>
<text x="291.2" y="99.2">37.39</text>
<text x="304.8" y="99.2">119</text>
<text x="316.1" y="99.2">286</text>
<text x="46.5" y="102.8">DQ-2</text>
<text x="46.5" y="106.3">DQ-3</text>
<text x="63.2" y="102.8">2</text>
<text x="83.3" y="102.8">97.7</text>
<text x="94.5" y="102.8">1</text>
<text x="126.1" y="102.8">39.0</text>
<text x="154.7" y="102.8">3</text>
<text x="170.6" y="102.8">123.7</text>
<text x="183.1" y="106.3">232.9</text>
<text x="183.1" y="102.8">321.1</text>
<text x="209" y="102.8">1</text>
<text x="216.2" y="106.3">2</text>
<text x="216.3" y="102.8">4</text>
<text x="230.7" y="106.3">4</text>
<text x="230.7" y="102.8">2</text>
<text x="236.8" y="106.3">193.9</text>
<text x="238.6" y="102.7">95.5</text>
<text x="250.2" y="106.3">2</text>
<text x="250.2" y="102.8">1</text>
<text x="268.5" y="102.8">33.8</text>
<text x="279.5" y="102.8">2,220</text>
<text x="279.5" y="106.3">2,558</text>
<text x="291.2" y="106.3">20.72</text>
<text x="291.3" y="102.8">13.34</text>
<text x="306.6" y="102.8">18</text>
<text x="306.6" y="106.3">76</text>
<text x="316.1" y="106.3">200</text>
<text x="317.9" y="102.8">29</text>
<text x="46.5" y="109.9">DQ-4</text>
<text x="46.5" y="113.4">DQ-5</text>
<text x="81.8" y="113.4">160.4</text>
<text x="83.6" y="109.9">97.4</text>
<text x="94.6" y="109.9">2</text>
<text x="94.8" y="113.4">1</text>
<text x="170.6" y="109.9">376.3</text>
<text x="172.5" y="113.4">77.4</text>
<text x="183.1" y="109.9">209.0</text>
<text x="183.1" y="113.4">317.6</text>
<text x="216.3" y="109.9">2</text>
<text x="216.3" y="113.4">2</text>
<text x="279.5" y="109.9">1,958</text>
<text x="279.6" y="113.4">3,034</text>
<text x="291.2" y="109.9">17.13</text>
<text x="291.2" y="113.4">27.82</text>
<text x="306.6" y="109.9">20</text>
<text x="306.7" y="113.4">44</text>
<text x="316.1" y="113.4">116</text>
<text x="317.9" y="109.6">55</text>
<text x="46.5" y="117">DQ-6</text>
<text x="134.8" y="117">186.0</text>
<text x="162" y="117">2</text>
<text x="170.6" y="117">352.0</text>
<text x="184.8" y="117">96.5</text>
<text x="209" y="116.9">1</text>
<text x="216.6" y="117">1</text>
<text x="279.5" y="116.9">4,108</text>
<text x="291.3" y="117">42.54</text>
<text x="306.6" y="117">43</text>
<text x="316.1" y="117">109</text>
<text x="46.5" y="120.6">DQ-7</text>
<text x="46.5" y="124.3">DQ-8</text>
<text x="81.8" y="124.1">118.4</text>
<text x="83.4" y="120.4">89.9</text>
<text x="116" y="124.1">83.3</text>
<text x="146.7" y="124.1">6</text>
<text x="172.3" y="120.4">95.1</text>
<text x="183.1" y="120.4">392.7</text>
<text x="183.3" y="124.1">426.2</text>
<text x="196.3" y="124.1">553.8</text>
<text x="209" y="120.4">1</text>
<text x="216.3" y="120.4">3</text>
<text x="216.4" y="124.1">4</text>
<text x="223.8" y="124.1">8</text>
<text x="279.5" y="120.4">1,905</text>
<text x="279.6" y="124.1">2,540</text>
<text x="291.2" y="120.4">25.23</text>
<text x="291.3" y="124.1">29.10</text>
<text x="306.6" y="120.4">87</text>
<text x="316.2" y="120.4">211</text>
<text x="46.4" y="127.8">DQ-9</text>
<text x="46.5" y="131.2">DQ-10</text>
<text x="81.7" y="131.2">137.5</text>
<text x="83.5" y="127.7">97.8</text>
<text x="126.1" y="131.2">20.0</text>
<text x="135.7" y="131.2">53.8</text>
<text x="170.6" y="127.7">162.7</text>
<text x="183.1" y="127.7">419.0</text>
<text x="183.1" y="131.2">356.3</text>
<text x="208.7" y="127.7">2</text>
<text x="216.1" y="127.7">4</text>
<text x="216.1" y="131.2">3</text>
<text x="279.5" y="127.7">1,270</text>
<text x="282.6" y="131.2">635</text>
<text x="291.2" y="127.7">14.92</text>
<text x="292.9" y="131.2">7.23</text>
<text x="306.6" y="131.1">58</text>
<text x="306.6" y="127.7">91</text>
<text x="316.1" y="131">143</text>
<text x="316.2" y="127.7">224</text>
<text x="46.5" y="134.8">DQ-11</text>
<text x="63.2" y="134.6">2</text>
<text x="81.7" y="134.8">226.7</text>
<text x="172.4" y="134.6">74.5</text>
<text x="183.1" y="134.6">585.6</text>
<text x="209" y="134.6">1</text>
<text x="216.2" y="134.6">5</text>
<text x="279.5" y="134.6">1,270</text>
<text x="291.3" y="134.6">14.84</text>
<text x="306.6" y="134.6">18</text>
<text x="317.9" y="134.6">47</text>
<text x="46.5" y="138.4">DQ-12</text>
<text x="46.5" y="141.9">DQ-13</text>
<text x="63.2" y="141.9">2</text>
<text x="81.7" y="141.9">102.0</text>
<text x="116" y="138.2">27.9</text>
<text x="116.2" y="141.9">33.1</text>
<text x="126.1" y="141.9">22.0</text>
<text x="146.5" y="141.9">2</text>
<text x="146.8" y="138.1">2</text>
<text x="154.8" y="141.9">2</text>
<text x="172.4" y="141.9">63.3</text>
<text x="172.5" y="138.2">80.4</text>
<text x="183.1" y="138.2">513.5</text>
<text x="196.1" y="141.9">470.8</text>
<text x="209" y="138.2">1</text>
<text x="209" y="141.9">1</text>
<text x="216.4" y="138.2">2</text>
<text x="223.8" y="141.9">4</text>
<text x="279.5" y="141.9">1,270</text>
<text x="282.6" y="138.2">635</text>
<text x="291.3" y="138.2">14.44</text>
<text x="291.8" y="141.9">16.81</text>
<text x="304.8" y="138.2">259</text>
<text x="306.6" y="141.9">56</text>
<text x="316.2" y="141.9">137</text>
<text x="316.2" y="138.2">621</text>
<text x="46.5" y="145.5">DQ-14</text>
<text x="46.5" y="149.1">DQ-15</text>
<text x="81.7" y="149">440.0</text>
<text x="81.8" y="145.4">202.4</text>
<text x="94.5" y="149.1">5</text>
<text x="170.7" y="145.5">183.4</text>
<text x="183.2" y="149">139.4</text>
<text x="196.1" y="145.5">273.9</text>
<text x="196.2" y="149">661.7</text>
<text x="208.7" y="145.5">3</text>
<text x="216.2" y="149">2</text>
<text x="223.5" y="145.5">4</text>
<text x="223.8" y="149">6</text>
<text x="279.4" y="149">2,611</text>
<text x="282.6" y="145.4">948</text>
<text x="291.2" y="145.3">17.72</text>
<text x="291.2" y="148.9">46.72</text>
<text x="46.5" y="152.6">DQ-16</text>
<text x="70.7" y="152.6">62.0</text>
<text x="81.7" y="152.6">147.6</text>
<text x="94.8" y="152.6">1</text>
<text x="99.7" y="152.6">4.8</text>
<text x="170.7" y="152.6">745.4</text>
<text x="184.9" y="152.6">88.6</text>
<text x="196.1" y="152.6">181.8</text>
<text x="208.7" y="152.6">2</text>
<text x="216.3" y="152.6">4</text>
<text x="223.8" y="152.6">2</text>
<text x="279.5" y="152.6">1,905</text>
<text x="293" y="152.6">9.34</text>
<text x="306.6" y="152.6">18</text>
<text x="317.9" y="152.6">51</text>
<text x="46.1" y="159.6">SCQ-27</text>
<text x="46.5" y="156.2">DQ-17</text>
<text x="114.2" y="156">211.6</text>
<text x="124.6" y="156">533.1</text>
<text x="154.8" y="156.2">4</text>
<text x="255.1" y="159.7">156.9</text>
<text x="279.5" y="156">2,143</text>
<text x="293" y="156">9.34</text>
<text x="306.7" y="156">74</text>
<text x="316.2" y="156">212</text>
<text x="326" y="159.7">FROM STAGE CONSTRUCTION</text>
<text x="46.4" y="166.5">DQ-19</text>
<text x="46.5" y="163.3">DQ-19</text>
<text x="289.5" y="163.3">230.44</text>
<text x="304.9" y="163.3">301</text>
<text x="306.6" y="166.7">23</text>
<text x="316.1" y="163.3">923</text>
<text x="317.9" y="166.7">76</text>
<text x="326" y="166.7">FROM DITCH ROCK SLOPE PROTECTION</text>
<text x="326.1" y="163.3">FROM OUTLET CONTROL BERM</text>
<text x="43.8" y="179.6">(N) - NOT A SEPARATE BID ITEM</text>
<text x="63.2" y="174.2">9</text>
<text x="68.6" y="174.2">231.6</text>
<text x="78.7" y="174.2">1,964.7</text>
<text x="92.5" y="174.2">12</text>
<text x="99.3" y="174.2">7.3</text>
<text x="108.7" y="174.2">2</text>
<text x="114.3" y="174.2">355.9</text>
<text x="124.6" y="174.2">614.1</text>
<text x="134.8" y="174.2">259.5</text>
<text x="146.1" y="174.2">10</text>
<text x="154.7" y="174.2">9</text>
<text x="162" y="174.2">3</text>
<text x="167.6" y="174.2">2,334.2</text>
<text x="180" y="174.2">4,559.4</text>
<text x="193" y="174.2">2,142.0</text>
<text x="207.2" y="174.2">13</text>
<text x="214.9" y="174.2">41</text>
<text x="222.4" y="174.2">24</text>
<text x="230.7" y="174.2">6</text>
<text x="236.9" y="174.2">289.4</text>
<text x="249.8" y="174.2">3</text>
<text x="255" y="174.2">156.9</text>
<text x="268.2" y="174.2">33.8</text>
<text x="277.9" y="174.2">34,284</text>
<text x="289.4" y="174.2">595.43</text>
<text x="301.7" y="174.2">1,305</text>
<text x="313" y="174.2">3,440</text>
<text x="142.2" y="217.1">15</text>
<text x="142.3" y="220.6">24</text>
<text x="166.6" y="220.6">4.97</text>
<text x="166.7" y="217.1">3.94</text>
<text x="142.2" y="227.8">49</text>
<text x="142.2" y="224.3">45</text>
<text x="166.7" y="224.2">2.11</text>
<text x="166.7" y="227.8">6.21</text>
<text x="233.7" y="225.6">1</text>
<text x="255.8" y="225.9">66.1</text>
<text x="267" y="225.9">12,728</text>
<text x="285.1" y="225.9">91.5</text>
<text x="297.8" y="225.9">54.8</text>
<text x="142.2" y="231.3">75</text>
<text x="164.8" y="231.3">11.75</text>
<text x="232.9" y="229.1">68</text>
<text x="233" y="232.8">82</text>
<text x="254" y="229.5">256.3</text>
<text x="255.7" y="232.9">54.2</text>
<text x="267" y="229.5">40,165</text>
<text x="268.8" y="232.9">6,970</text>
<text x="283.4" y="232.9">180.5</text>
<text x="283.4" y="229.5">320.5</text>
<text x="296" y="229.3">657.9</text>
<text x="296.1" y="232.9">138.6</text>
<text x="140.7" y="234.9">101</text>
<text x="164.7" y="238.9">32.55</text>
<text x="166.6" y="234.9">3.57</text>
<text x="220.4" y="236.9">FROM C-37 DRCB</text>
<text x="220.4" y="239.5">AT D13 SSWD</text>
<text x="253.8" y="238.3">784.8</text>
<text x="265.3" y="238.3">158,083</text>
<text x="283.4" y="238.3">520.6</text>
<text x="296.1" y="238.3">898.6</text>
<text x="219.8" y="243.9">FROM C-39 DRCB</text>
<text x="253.9" y="245">588.6</text>
<text x="265.3" y="245">121,147</text>
<text x="283.4" y="245">371.3</text>
<text x="296.1" y="245">728.6</text>
<text x="219.8" y="246.6">AT RIOSA AND SSWD</text>
<text x="251.3" y="251">1,750</text>
<text x="265.3" y="251">339,093</text>
<text x="280.3" y="251">1,484.4</text>
<text x="292.9" y="251">2,478.5</text>
<text x="218.4" y="255.7">(N) NOT A SEPARATE BID ITEM</text>
<text x="430.4" y="272.4" transform="rotate(-90 430.4 272.4)">00-00-00</text>
<text x="292.8" y="276.7">UNIT</text>
<text x="301.5" y="276.7">0000</text>
<text x="333.2" y="276.7">PROJECT NUMBER &amp; PHASE</text>
<text x="392.7" y="276.7">00000000001</text>
</g>
<g font-size="1.5">
<text x="15.4" y="57.8" transform="rotate(-90 15.4 57.8)">BY</text>
<text x="21.6" y="63.4" transform="rotate(-90 21.6 63.4)">REVISED</text>
<text x="15.4" y="69.5" transform="rotate(-90 15.4 69.5)">REVISED</text>
<text x="21.6" y="71" transform="rotate(-90 21.6 71)">DATE</text>
<text x="16.5" y="122.7" transform="rotate(-90 16.5 122.7)">BY</text>
<text x="21.6" y="123.3" transform="rotate(-90 21.6 123.3)">BY</text>
<text x="14.3" y="136" transform="rotate(-90 14.3 136)">CALCULATED-</text>
<text x="16.5" y="136" transform="rotate(-90 16.5 136)">DESIGNED</text>
<text x="21.6" y="135.4" transform="rotate(-90 21.6 135.4)">CHECKED</text>
<text x="14.1" y="163.8" transform="rotate(-90 14.1 163.8)">SUPERVISOR</text>
<text x="14.1" y="180.1" transform="rotate(-90 14.1 180.1)">FUNCTIONAL</text>
<text x="11.3" y="277">BORDER LAST REVISED 7/2/2010</text>
</g>
<text font-size="1.4" x="407.6" y="37.7">CIVIL</text>
<g font-size="1.3">
<text x="6.9" y="27.6">x</text>
<text x="354.1" y="24.4">REGISTERED CIVIL ENGINEER</text>
<text x="392.8" y="24.4">DATE</text>
<text x="354.4" y="33.5">PLANS APPROVAL DATE</text>
<text x="6.9" y="84.3">x</text>
<text x="7" y="140.9">x</text>
<text x="6.9" y="197.6">x</text>
<text x="430.6" y="237" transform="rotate(-90 430.6 237)">13:31</text>
<text x="428" y="240.4" transform="rotate(-90 428 240.4)">=&gt; 17-SEP-2018</text>
<text x="430.5" y="240.7" transform="rotate(-90 430.5 240.7)">=&gt;</text>
<text x="428" y="250.4" transform="rotate(-90 428 250.4)">PLOTTED</text>
<text x="430.5" y="250.7" transform="rotate(-90 430.5 250.7)">PLOTTED</text>
<text x="6.9" y="254.3">x</text>
<text x="428" y="256.7" transform="rotate(-90 428 256.7)">DATE</text>
<text x="430.5" y="256.7" transform="rotate(-90 430.5 256.7)">TIME</text>
<text x="76.5" y="275.5">USERNAME =&gt; s111271</text>
<text x="76.5" y="278.1">DGN FILE =&gt;</text>
<text x="91.1" y="278.1">id-65 DQ-018.dgn</text>
<text x="174.8" y="276">RELATIVE BORDER SCALE</text>
<text x="181.4" y="278">IS IN INCHES</text>
</g>
<g font-size="1.2">
<text x="352.3" y="9.1">Dist</text>
<text x="360.3" y="9.1">COUNTY</text>
<text x="374.6" y="9.1">ROUTE</text>
<text x="387.9" y="10.1">TOTAL PROJECT</text>
<text x="389.9" y="8.2">POST MILES</text>
<text x="408.5" y="8.2">SHEET</text>
<text x="410.6" y="10.1">No.</text>
<text x="416.4" y="10.1">SHEETS</text>
<text x="417.2" y="8.2">TOTAL</text>
<text x="353.4" y="41">THE ACCURACY OR COMPLETENESS OF SCANNED</text>
<text x="353.4" y="39.1">OR AGENTS SHALL NOT BE RESPONSIBLE FOR</text>
<text x="353.4" y="37.3">THE STATE OF CALIFORNIA OR ITS OFFICERS</text>
<text x="353.4" y="42.9">COPIES OF THIS PLAN SHEET.</text>
<text x="218.7" y="275.4">0</text>
<text x="231.5" y="275.5">1</text>
<text x="244.2" y="275.3">2</text>
<text x="256.7" y="275.5">3</text>
</g>
<g font-size="1.1">
<text x="403.3" y="31.6">No.</text>
<text x="404.6" y="34.9">Exp.</text>
</g>
<g font-size="1">
<text x="403.1" y="23.7" transform="rotate(-47 403.1 23.7)">E</text>
<text x="403.9" y="22.9" transform="rotate(-42 403.9 22.9)">D</text>
<text x="405.6" y="21.5" transform="rotate(-31 405.6 21.5)">P</text>
<text x="406.7" y="20.9" transform="rotate(-20 406.7 20.9)">R</text>
<text x="407.7" y="20.5" transform="rotate(-15 407.7 20.5)">O</text>
<text x="408.8" y="20.2" transform="rotate(-10 408.8 20.2)">F</text>
<text x="409.9" y="20" transform="rotate(-4 409.9 20)">E</text>
<text x="411" y="19.9" transform="rotate(1 411 19.9)">S</text>
<text x="412.3" y="20" transform="rotate(12 412.3 20)">S</text>
<text x="413.5" y="20.2" transform="rotate(17 413.5 20.2)">I</text>
<text x="414.4" y="20.5" transform="rotate(22 414.4 20.5)">O</text>
<text x="415.5" y="21" transform="rotate(28 415.5 21)">N</text>
<text x="416.5" y="21.5" transform="rotate(33 416.5 21.5)">A</text>
<text x="417.5" y="22.2" transform="rotate(44 417.5 22.2)">L</text>
<text x="419" y="23.8" transform="rotate(55 419 23.8)">E</text>
<text x="401" y="28.7" transform="rotate(-79 401 28.7)">I</text>
<text x="401.1" y="27.8" transform="rotate(-74 401.1 27.8)">S</text>
<text x="401.4" y="26.7" transform="rotate(-69 401.4 26.7)">T</text>
<text x="401.9" y="25.7" transform="rotate(-63 401.9 25.7)">E</text>
<text x="402.4" y="24.6" transform="rotate(-53 402.4 24.6)">R</text>
<text x="419.7" y="24.7" transform="rotate(60 419.7 24.7)">N</text>
<text x="420.2" y="25.7" transform="rotate(65 420.2 25.7)">G</text>
<text x="420.7" y="27" transform="rotate(76 420.7 27)">I</text>
<text x="421" y="27.9" transform="rotate(81 421 27.9)">N</text>
<text x="421.1" y="29" transform="rotate(87 421.1 29)">E</text>
<text x="400.8" y="30" transform="rotate(-85 400.8 30)">G</text>
<text x="400.9" y="31.2" transform="rotate(-96 400.9 31.2)">E</text>
<text x="401.1" y="32.3" transform="rotate(-101 401.1 32.3)">R</text>
<text x="421.1" y="31.3" transform="rotate(98 421.1 31.3)">R</text>
<text x="421.2" y="30.2" transform="rotate(92 421.2 30.2)">E</text>
<text x="402.6" y="37.4" transform="rotate(46 402.6 37.4)">S</text>
<text x="403.2" y="38.1" transform="rotate(41 403.2 38.1)">T</text>
<text x="404" y="38.8" transform="rotate(37 404 38.8)">A</text>
<text x="404.7" y="39.3" transform="rotate(32 404.7 39.3)">T</text>
<text x="405.5" y="39.8" transform="rotate(27 405.5 39.8)">E</text>
<text x="407.3" y="40.6" transform="rotate(18 407.3 40.6)">O</text>
<text x="408.3" y="40.9" transform="rotate(13 408.3 40.9)">F</text>
<text x="410.2" y="41.2" transform="rotate(4 410.2 41.2)">C</text>
<text x="411.1" y="41.3" transform="rotate(-1 411.1 41.3)">A</text>
<text x="412.1" y="41.2" transform="rotate(-6 412.1 41.2)">L</text>
<text x="413.2" y="41" transform="rotate(-10 413.2 41)">I</text>
<text x="414" y="40.9" transform="rotate(-15 414 40.9)">F</text>
<text x="414.8" y="40.6" transform="rotate(-24 414.8 40.6)">O</text>
<text x="415.7" y="40.2" transform="rotate(-29 415.7 40.2)">R</text>
<text x="416.6" y="39.8" transform="rotate(-34 416.6 39.8)">N</text>
<text x="417.5" y="39.2" transform="rotate(-38 417.5 39.2)">I</text>
<text x="418.2" y="38.7" transform="rotate(-43 418.2 38.7)">A</text>
<text x="427" y="266.5" transform="rotate(-90 427 266.5)">REVISION</text>
<text x="427" y="271.6" transform="rotate(-90 427 271.6)">LAST</text>
</g>
<g font-size=".5">
<text x="19.2" y="242.4" transform="rotate(-90 19.2 242.4)">R</text>
<text x="19.1" y="264.6" transform="rotate(-90 19.1 264.6)">R</text>
</g>
</svg>
